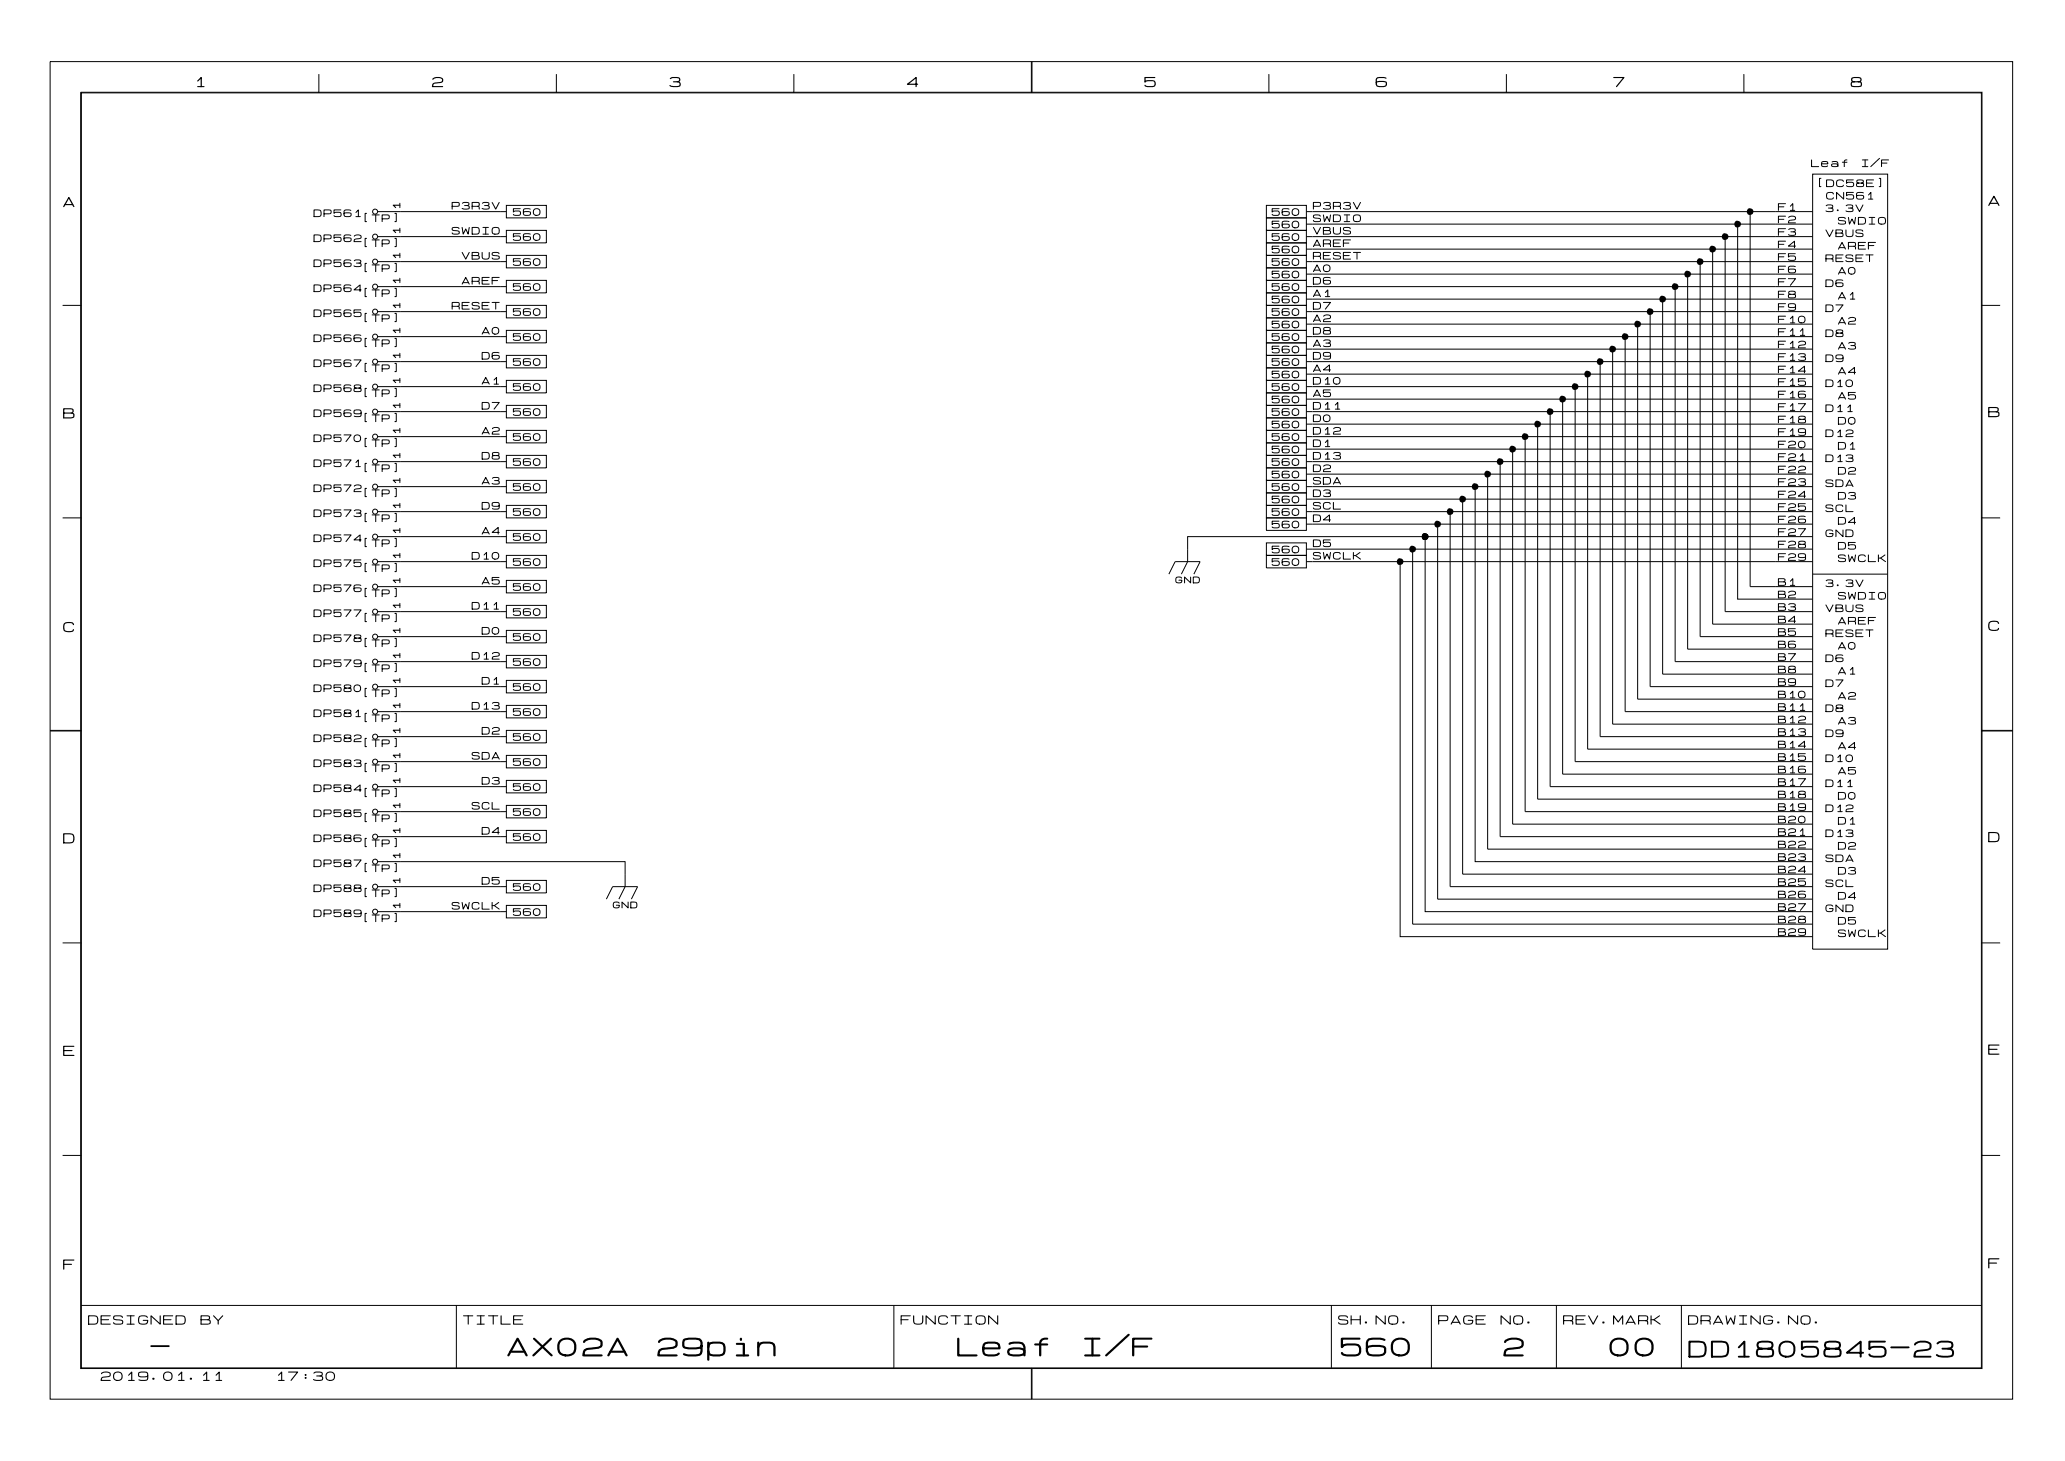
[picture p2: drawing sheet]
<svg xmlns="http://www.w3.org/2000/svg" width="297mm" height="210mm" viewBox="0 0 297 210" stroke-linecap="round" stroke-linejoin="round" font-family="sans-serif">
<g fill="none" stroke="#000" stroke-width=".14">
<path d="M7.2 8.9h282v192.1h-282zM11.6 13.3h273.2v183.3h-273.2zM11.7 13.3h273v183.2h-273zM45.8 10.6v2.7M79.9 10.6v2.7M114.1 10.6v2.7M148.2 8.9v4.4M148.3 8.9v4.4M182.3 10.6v2.7M216.4 10.6v2.7M250.6 10.6v2.7M54.3 37.6h18.5"/>
<path d="M54.3 34h18.5M71.9 30.4h.9M71.9 30.4h-17.6M72.8 29.5h5.7v1.8h-5.7zM72.8 33.1h5.7v1.8h-5.7zM72.8 36.7h5.7v1.8h-5.7zM181.9 38.5h5.8v1.8h-5.8zM181.9 36.7h5.8v1.8h-5.8zM181.9 34.9h5.8v1.8h-5.8zM181.9 29.5h5.8v1.8h-5.8zM181.9 31.3h5.8v1.8h-5.8zM181.9 33.1h5.8v1.8h-5.8z"/>
<path d="M187.7 39.4h72.7M187.7 30.4h.9M187.7 32.2h.9M187.7 34h.9M188.6 32.2h61.1M242.5 39.4v53.9h12.5M244.3 37.6v53.9h10.7M246.1 35.8v53.9h8.9M247.9 34v53.9h7.1M251.4 30.4v53.9h3.6M260.4 25h10.8v111.4h-10.8zM260.4 32.2h-10.7v53.9h5.3"/>
<path d="M260.4 37.6h-72.7M260.4 34h-71.8M260.4 35.8h-72.7M260.4 30.4h-71.8M9 43.9h2.7M54.3 44.8h18.5M54.3 48.4h18.5M54.3 59.1h18.5M54.3 55.5h18.5M54.3 52h18.5M72.8 43.9h5.7v1.8h-5.7zM72.8 40.3h5.7v1.8h-5.7z"/>
<path d="M72.8 47.5h5.7v1.8h-5.7zM72.8 51.1h5.7v1.8h-5.7zM72.8 54.6h5.7v1.8h-5.7zM72.8 58.2h5.7v1.8h-5.7zM72.8 41.2h-18.5M181.9 58.2h5.8v1.8h-5.8zM181.9 49.3h5.8v1.8h-5.8zM181.9 45.7h5.8v1.8h-5.8zM181.9 47.5h5.8v1.8h-5.8zM181.9 51.1h5.8v1.8h-5.8zM181.9 56.4h5.8v1.8h-5.8zM181.9 52.9h5.8v1.8h-5.8z"/>
<path d="M181.9 40.3h5.8v1.8h-5.8zM181.9 43.9h5.8v1.8h-5.8zM181.9 54.6h5.8v1.8h-5.8zM181.9 42.1h5.8v1.8h-5.8zM187.7 59.1h72.7M187.7 50.2h72.7M187.7 52h.9M187.7 57.3h.9M187.7 53.8h.9M187.7 55.5h.9M187.7 43h.9M222.7 59.1v53.9h32.3"/>
<path d="M224.5 57.3v53.9h30.5M226.3 55.5v53.9h28.7M228.1 53.8v53.8h26.9M229.9 52v53.8h25.1M231.7 50.2v53.8h23.3M233.5 48.4v53.8h21.5M235.3 46.6v53.8h19.7M237.1 44.8v53.9h17.9M238.9 43v53.9h16.1M240.7 41.2v53.9h14.3M260.4 57.3h-71.8M260.4 53.8h-71.8"/>
<path d="M260.4 55.5h-71.8M260.4 52h-71.8M260.4 48.4h-72.7M260.4 44.8h-72.7M260.4 46.6h-72.7M260.4 41.2h-72.7M260.4 43h-71.8M284.7 43.9h2.7M9 74.4h2.7M54.3 69.9h3.2M54.3 66.3h18.5M54.3 62.7h18.5"/>
<path d="M54.3 77.1h3.2M54.3 73.5h3.2M57.5 69.9h14.4M57.5 73.5h14.4M57.5 77.1h14.4M71.9 69.9h.9M71.9 77.1h.9M71.9 73.5h.9M72.8 61.8h5.7v1.8h-5.7zM72.8 76.2h5.7v1.8h-5.7zM72.8 79.8h5.7v1.8h-5.7zM72.8 65.4h5.7v1.8h-5.7z"/>
<path d="M72.8 72.6h5.7v1.8h-5.7zM72.8 69h5.7v1.8h-5.7zM181.9 72.6h5.8v1.8h-5.8zM181.9 60h5.8v1.8h-5.8zM181.9 61.8h5.8v1.8h-5.8zM181.9 74.4h5.8v1.8h-5.8zM181.9 65.4h5.8v1.8h-5.8zM181.9 79.8h5.8v1.8h-5.8zM181.9 78h5.8v1.8h-5.8zM181.9 67.2h5.8v1.8h-5.8zM181.9 69h5.8v1.8h-5.8zM181.9 63.6h5.8v1.8h-5.8z"/>
<path d="M181.9 70.8h5.8v1.8h-5.8zM187.7 60.9h72.7M187.7 75.3h.9M187.7 73.5h.9M187.7 64.5h.9M187.7 71.7h.9M188.6 73.5h66.4M188.6 75.3h66.4M203 78.9v53.9h57.4M204.8 77.1h-34.2v3.6l-.9 1.8M204.8 77.1v53.9h55.6M204.8 77.1h50.2"/>
<path d="M206.6 75.3v53.9h53.8M208.3 73.5v53.9h52.1M210.1 71.7v53.9h50.3M211.9 69.9v53.9h48.5M213.7 68.1v53.9h41.3M215.5 66.3v53.9h39.5M217.3 64.5v53.9h43.1M219.1 62.7v53.9h41.3M220.9 60.9v53.9h39.5M255 69.9h-67.3M255 69.9h5.4M255 68.1h5.4"/>
<path d="M255 75.3h5.4M255 73.5h5.4M255 78.9h5.4M255 77.1h5.4M255 78.9h-67.3M255 68.1h-67.3M260.4 71.7h-71.8M260.4 66.3h-72.7M260.4 62.7h-72.7M260.4 64.5h-71.8M284.7 74.4h2.7M54.3 80.7h18.5"/>
<path d="M54.3 91.5h3.2M54.3 95.1h3.2M54.3 98.7h3.2M54.3 84.3h3.2M54.3 87.9h3.2M57.5 91.5h14.4M57.5 87.9h14.4M57.5 98.6h14.4M57.5 84.3h14.4M57.5 95.1h14.4M71.9 91.5h.9M71.9 95.1h.9"/>
<path d="M71.9 98.7h.9M71.9 84.3h.9M71.9 87.9h.9M72.8 97.8h5.7v1.7h-5.7zM72.8 94.2h5.7v1.8h-5.7zM72.8 83.4h5.7v1.8h-5.7zM72.8 90.6h5.7v1.8h-5.7zM72.8 87h5.7v1.8h-5.7zM167.9 82.5l.9-1.8h3.6l-.9 1.8M201.2 80.7h-13.5M255 91.5h5.4M255 89.7h5.4"/>
<path d="M255 87.9h5.4M255 86.1h5.4M255 98.6h5.4M255 84.3h5.4M255 96.9h5.4M255 95.1h5.4M255 93.3h5.4M255 80.7h5.4M255 80.7h-53.8v53.9h59.2M260.4 82.5h10.8M7.2 105h4.5M7.2 104.9h4.5"/>
<path d="M54.3 116.6h18.5M54.3 113h18.5M54.3 109.4h3.2M54.3 102.2h3.2M54.3 105.8h3.2M57.5 109.4h14.4M57.5 102.2h14.4M57.5 105.8h14.4M71.9 109.4h.9M71.9 102.2h.9M71.9 105.8h.9M72.8 115.7h5.7v1.8h-5.7z"/>
<path d="M72.8 112.1h5.7v1.8h-5.7zM72.8 108.5h5.7v1.8h-5.7zM72.8 104.9h5.7v1.8h-5.7zM72.8 101.3h5.7v1.8h-5.7zM72.8 119.3h5.7v1.8h-5.7zM255 109.4h5.4M255 102.2h5.4M255 107.6h5.4M255 100.4h5.4M255 105.8h5.4M255 104h5.4M255 113h5.4"/>
<path d="M255 111.2h5.4M284.7 104.9h4.5M284.7 105h4.5M9 135.5h2.7M54.3 123.8h35.5v3.6l-.9 1.8M54.3 127.4h18.5M54.3 131h18.5M54.3 120.2h18.5M72.8 130.1h5.7v1.8h-5.7zM72.8 126.5h5.7v1.8h-5.7zM87.1 129.2l.9-1.8h3.6l-.9 1.8M255 122h5.4"/>
<path d="M255 120.2h5.4M284.7 135.5h2.7M9 166h2.7M284.7 166h2.7M11.7 187.6h273M65.6 187.6v8.9M128.4 187.6v8.9M148.2 196.5v4.5M148.3 196.5v4.5M191.3 187.6v8.9M205.7 187.6v8.9M223.6 187.6v8.9"/>
<path d="M241.6 187.6v8.9"/>
<circle cx="53.9" cy="34" r=".36"/>
<circle cx="53.9" cy="37.6" r=".36"/>
<circle cx="53.9" cy="30.4" r=".36"/>
<circle cx="53.9" cy="55.5" r=".36"/>
<circle cx="53.9" cy="48.4" r=".36"/>
<circle cx="53.9" cy="44.8" r=".36"/>
<circle cx="53.9" cy="41.2" r=".36"/>
<circle cx="53.9" cy="59.1" r=".36"/>
<circle cx="53.9" cy="52" r=".36"/>
<circle cx="53.9" cy="66.3" r=".36"/>
<circle cx="53.9" cy="77.1" r=".36"/>
<circle cx="53.9" cy="73.5" r=".36"/>
<circle cx="53.9" cy="62.7" r=".36"/>
<circle cx="53.9" cy="69.9" r=".36"/>
<circle cx="53.9" cy="87.9" r=".36"/>
<circle cx="53.9" cy="95.1" r=".36"/>
<circle cx="53.9" cy="91.5" r=".36"/>
<circle cx="53.9" cy="98.7" r=".36"/>
<circle cx="53.9" cy="80.7" r=".36"/>
<circle cx="53.9" cy="84.3" r=".36"/>
<circle cx="53.9" cy="102.2" r=".36"/>
<circle cx="53.9" cy="113" r=".36"/>
<circle cx="53.9" cy="109.4" r=".36"/>
<circle cx="53.9" cy="105.8" r=".36"/>
<circle cx="53.9" cy="116.6" r=".36"/>
<circle cx="53.9" cy="131" r=".36"/>
<circle cx="53.9" cy="120.2" r=".36"/>
<circle cx="53.9" cy="127.4" r=".36"/>
<circle cx="53.9" cy="123.8" r=".36"/>
</g>
<g fill="#000">
<path d="M242.2 39l.3-.1 .4 .2 .1 .3-.2 .3-.4 .2-.3-.1-.1-.3v-.3zM244 37.2l.3-.1 .4 .2 .1 .3-.2 .3-.4 .2-.3-.1-.1-.3v-.3zM245.8 35.4l.2-.1 .5 .2 .1 .3-.2 .3-.4 .2-.3-.1-.1-.3v-.3zM247.6 33.6l.2-.1 .5 .2 .1 .3-.2 .3-.4 .2-.3-.1-.1-.3v-.3zM249.4 31.8l.2-.1 .5 .2v.3l-.1 .3-.4 .2-.3-.1-.1-.3v-.3zM251.2 30l.2-.1 .5 .2v.3l-.1 .3-.4 .2-.3-.1-.1-.3v-.3zM222.4 58.7l.3-.1 .4 .3 .1 .2-.1 .4-.4 .1-.3-.1-.2-.2 .1-.3zM224.2 56.9h.3l.4 .2 .1 .2-.1 .4-.4 .1-.3-.1-.2-.2 .1-.3zM226 55.1h.3l.4 .2 .1 .2-.1 .4-.5 .1-.2-.1-.2-.2 .1-.3zM227.8 53.3h.3l.4 .2 .1 .3-.1 .3-.5 .1-.2-.1-.2-.2 .1-.3zM229.6 51.5h.3l.4 .2 .1 .3-.1 .3-.5 .1-.2-.1-.2-.2v-.3zM231.4 49.7h.3l.4 .2 .1 .3-.1 .3-.5 .1-.2-.1-.2-.2v-.3z"/>
<path d="M233.2 47.9h.3l.4 .2 .1 .3-.1 .3-.5 .2-.2-.1-.2-.3v-.3zM235 46.2l.3-.1 .4 .2 .1 .3-.1 .3-.5 .2-.2-.1-.2-.3v-.3zM236.8 44.4l.3-.1 .4 .2 .1 .3-.1 .3-.5 .2-.3-.1-.1-.3v-.3zM238.6 42.6l.3-.1 .4 .2 .1 .3-.1 .3-.5 .2-.3-.1-.1-.3v-.3zM240.4 40.8l.3-.1 .4 .2 .1 .3-.2 .3-.4 .2-.3-.1-.1-.3v-.3zM202.7 78.5l.2-.1 .5 .2 .1 .3-.2 .3-.4 .2-.3-.1-.1-.3v-.3zM204.5 76.7l.2-.1 .5 .2v.3l-.1 .3-.4 .2-.3-.1-.1-.3v-.3zM206.3 74.9l.2-.1 .5 .2v.3l-.1 .3-.4 .2-.3-.1-.1-.3v-.3zM208 73.1l.3-.1 .4 .2 .1 .3-.1 .3-.4 .2-.3-.1-.1-.3v-.3zM209.8 71.3l.3-.1 .4 .2 .1 .3-.1 .3-.4 .2-.3-.1-.1-.3v-.3zM211.6 69.5l.3-.1 .4 .2 .1 .3-.1 .3-.4 .2-.3-.1-.1-.3v-.3zM213.4 67.7l.3-.1 .4 .2 .1 .3-.1 .3-.4 .2-.3-.1-.1-.2v-.4z"/>
<path d="M215.2 65.9l.3-.1 .4 .2 .1 .3-.1 .3-.4 .2-.3-.1-.1-.2v-.4zM217 64.1l.3-.1 .4 .2 .1 .3-.1 .3-.4 .2-.3-.1-.1-.2v-.3zM218.8 62.3l.3-.1 .4 .2 .1 .3-.1 .4-.4 .1-.3-.1-.1-.2v-.3zM220.6 60.5l.3-.1 .4 .2 .1 .3-.1 .4-.4 .1-.3-.1-.1-.2v-.3zM200.9 80.3l.3-.1 .4 .2 .1 .3-.2 .3-.4 .2-.3-.1-.1-.3v-.3z"/>
</g>
<g font-size="3.6">
<text x="72.8" y="195.4">AX02A</text>
<text x="94.3" y="195.4">29pin</text>
<text x="137.4" y="195.4">Leaf</text>
<text x="155.3" y="195.4">I/F</text>
<text x="192.5" y="195.4">560</text>
<text x="215.8" y="195.4">2</text>
<text x="231.1" y="195.4">00</text>
</g>
<g font-size="3.2">
<text x="21.6" y="195.3">-</text>
<text x="242.5" y="195.5">DD1805845-23</text>
</g>
<g font-size="2">
<text x="27.9" y="12.8">1</text>
<text x="62" y="12.8">2</text>
<text x="96.1" y="12.8">3</text>
<text x="130.2" y="12.8">4</text>
<text x="164.3" y="12.8">5</text>
<text x="197.6" y="12.8">6</text>
<text x="231.7" y="12.8">7</text>
<text x="265.8" y="12.8">8</text>
<text x="285.6" y="29.8">A</text>
<text x="9" y="30">A</text>
<text x="9" y="60.4">B</text>
<text x="285.6" y="60.2">B</text>
<text x="9" y="91.1">C</text>
<text x="285.6" y="90.9">C</text>
<text x="9" y="121.4">D</text>
<text x="285.6" y="121.3">D</text>
<text x="9" y="152">E</text>
<text x="285.6" y="151.8">E</text>
<text x="9" y="182.7">F</text>
<text x="285.6" y="182.5">F</text>
</g>
<g font-size="1.8">
<text x="12.6" y="190.6">DESIGNED</text>
<text x="28.7" y="190.6">BY</text>
<text x="66.5" y="190.6">TITLE</text>
<text x="129.3" y="190.6">FUNCTION</text>
<text x="192.2" y="190.6">SH.NO.</text>
<text x="206.6" y="190.6">PAGE</text>
<text x="215.5" y="190.6">NO.</text>
<text x="224.5" y="190.6">REV.MARK</text>
<text x="242.5" y="190.6">DRAWING.NO.</text>
<text x="14.4" y="198.6">2019.01.11</text>
<text x="39.5" y="198.6">17:30</text>
</g>
<g font-size="1.4">
<text x="260.2" y="24.2">Leaf</text>
<text x="260.9" y="27.1">[DC58E]</text>
<text x="262.3" y="28.9">CN561</text>
<text x="267.3" y="24.2">I/F</text>
<text x="45" y="31.4">DP561</text>
<text x="45" y="35">DP562</text>
<text x="51.9" y="32.1">[TP]</text>
<text x="51.9" y="35.7">[TP]</text>
<text x="57.7" y="33.8" transform="rotate(-90 57.7 33.8)">1</text>
<text x="57.7" y="30.2" transform="rotate(-90 57.7 30.2)">1</text>
<text x="64.8" y="30.3">P3R3V</text>
<text x="64.8" y="33.9">SWDIO</text>
<text x="73.6" y="31.2">560</text>
<text x="73.6" y="34.8">560</text>
<text x="182.7" y="31.2">560</text>
<text x="182.7" y="33">560</text>
<text x="182.7" y="34.8">560</text>
<text x="188.6" y="35.7">AREF</text>
<text x="188.6" y="30.3">P3R3V</text>
<text x="188.6" y="32.1">SWDIO</text>
<text x="188.6" y="33.9">VBUS</text>
<text x="255.4" y="35.9">F4</text>
<text x="255.4" y="34.1">F3</text>
<text x="255.4" y="32.3">F2</text>
<text x="255.4" y="30.5">F1</text>
<text x="262.2" y="34.2">VBUS</text>
<text x="262.2" y="30.7">3.3V</text>
<text x="264" y="32.4">SWDIO</text>
<text x="45" y="38.6">DP563</text>
<text x="51.9" y="39.3">[TP]</text>
<text x="57.7" y="41" transform="rotate(-90 57.7 41)">1</text>
<text x="57.7" y="37.4" transform="rotate(-90 57.7 37.4)">1</text>
<text x="66.3" y="37.5">VBUS</text>
<text x="66.3" y="41.1">AREF</text>
<text x="73.6" y="38.4">560</text>
<text x="73.6" y="42">560</text>
<text x="182.7" y="42">560</text>
<text x="182.7" y="40.2">560</text>
<text x="182.7" y="38.4">560</text>
<text x="182.7" y="36.6">560</text>
<text x="188.6" y="41.1">D6</text>
<text x="188.6" y="39.3">A0</text>
<text x="188.6" y="37.5">RESET</text>
<text x="255.4" y="41.2">F7</text>
<text x="255.4" y="39.5">F6</text>
<text x="255.4" y="37.7">F5</text>
<text x="262.2" y="41.4">D6</text>
<text x="262.2" y="37.8">RESET</text>
<text x="264" y="36">AREF</text>
<text x="264" y="39.6">A0</text>
<text x="45" y="45.7">DP565</text>
<text x="45" y="42.1">DP564</text>
<text x="51.9" y="46.5">[TP]</text>
<text x="51.9" y="42.9">[TP]</text>
<text x="57.7" y="44.6" transform="rotate(-90 57.7 44.6)">1</text>
<text x="64.8" y="44.7">RESET</text>
<text x="73.6" y="45.6">560</text>
<text x="182.7" y="45.6">560</text>
<text x="182.7" y="43.8">560</text>
<text x="182.7" y="47.4">560</text>
<text x="188.6" y="44.7">D7</text>
<text x="188.6" y="42.9">A1</text>
<text x="188.6" y="46.5">A2</text>
<text x="255.4" y="46.6">F10</text>
<text x="255.4" y="44.8">F9</text>
<text x="255.4" y="43">F8</text>
<text x="262.2" y="45">D7</text>
<text x="264" y="46.8">A2</text>
<text x="264" y="43.2">A1</text>
<text x="45" y="49.3">DP566</text>
<text x="45" y="52.9">DP567</text>
<text x="51.9" y="53.6">[TP]</text>
<text x="51.9" y="50">[TP]</text>
<text x="57.7" y="51.8" transform="rotate(-90 57.7 51.8)">1</text>
<text x="57.7" y="48.2" transform="rotate(-90 57.7 48.2)">1</text>
<text x="69.2" y="48.3">A0</text>
<text x="69.2" y="51.8">D6</text>
<text x="73.6" y="49.2">560</text>
<text x="73.6" y="52.7">560</text>
<text x="182.7" y="50.9">560</text>
<text x="182.7" y="49.2">560</text>
<text x="182.7" y="52.7">560</text>
<text x="188.6" y="50">A3</text>
<text x="188.6" y="48.3">D8</text>
<text x="188.6" y="51.8">D9</text>
<text x="188.6" y="53.6">A4</text>
<text x="255.4" y="48.4">F11</text>
<text x="255.4" y="50.2">F12</text>
<text x="255.4" y="52">F13</text>
<text x="255.4" y="53.8">F14</text>
<text x="262.2" y="52.2">D9</text>
<text x="262.2" y="48.6">D8</text>
<text x="264" y="50.4">A3</text>
<text x="45" y="56.5">DP568</text>
<text x="51.9" y="57.2">[TP]</text>
<text x="57.7" y="59" transform="rotate(-90 57.7 59)">1</text>
<text x="57.7" y="55.4" transform="rotate(-90 57.7 55.4)">1</text>
<text x="69.2" y="55.4">A1</text>
<text x="69.2" y="59">D7</text>
<text x="73.6" y="56.3">560</text>
<text x="73.6" y="59.9">560</text>
<text x="182.7" y="56.3">560</text>
<text x="182.7" y="59.9">560</text>
<text x="182.7" y="58.1">560</text>
<text x="182.7" y="54.5">560</text>
<text x="188.6" y="55.4">D10</text>
<text x="188.6" y="59">D11</text>
<text x="188.6" y="57.2">A5</text>
<text x="255.4" y="55.6">F15</text>
<text x="255.4" y="57.4">F16</text>
<text x="255.4" y="59.2">F17</text>
<text x="262.2" y="59.4">D11</text>
<text x="262.2" y="55.8">D10</text>
<text x="264" y="57.6">A5</text>
<text x="264" y="54">A4</text>
<text x="45" y="60.1">DP569</text>
<text x="45" y="63.7">DP570</text>
<text x="51.9" y="64.4">[TP]</text>
<text x="51.9" y="60.8">[TP]</text>
<text x="57.7" y="62.6" transform="rotate(-90 57.7 62.6)">1</text>
<text x="69.2" y="62.6">A2</text>
<text x="73.6" y="63.5">560</text>
<text x="182.7" y="65.3">560</text>
<text x="182.7" y="61.7">560</text>
<text x="182.7" y="63.5">560</text>
<text x="188.6" y="64.4">D1</text>
<text x="188.6" y="60.8">D0</text>
<text x="188.6" y="62.6">D12</text>
<text x="255.4" y="61">F18</text>
<text x="255.4" y="62.8">F19</text>
<text x="255.4" y="64.6">F20</text>
<text x="262.2" y="63">D12</text>
<text x="264" y="61.2">D0</text>
<text x="264" y="64.8">D1</text>
<text x="45" y="67.3">DP571</text>
<text x="45" y="70.9">DP572</text>
<text x="51.9" y="71.6">[TP]</text>
<text x="51.9" y="68">[TP]</text>
<text x="57.7" y="69.7" transform="rotate(-90 57.7 69.7)">1</text>
<text x="57.7" y="66.1" transform="rotate(-90 57.7 66.1)">1</text>
<text x="69.2" y="66.2">D8</text>
<text x="69.2" y="69.8">A3</text>
<text x="73.6" y="67.1">560</text>
<text x="73.6" y="70.7">560</text>
<text x="182.7" y="68.9">560</text>
<text x="182.7" y="70.7">560</text>
<text x="182.7" y="67.1">560</text>
<text x="188.6" y="68">D2</text>
<text x="188.6" y="69.8">SDA</text>
<text x="188.6" y="71.6">D3</text>
<text x="188.6" y="66.2">D13</text>
<text x="255.4" y="66.4">F21</text>
<text x="255.4" y="68.2">F22</text>
<text x="255.4" y="70">F23</text>
<text x="255.4" y="71.8">F24</text>
<text x="262.2" y="66.6">D13</text>
<text x="262.2" y="70.2">SDA</text>
<text x="264" y="68.4">D2</text>
<text x="264" y="72">D3</text>
<text x="45" y="74.5">DP573</text>
<text x="51.9" y="75.2">[TP]</text>
<text x="57.7" y="76.9" transform="rotate(-90 57.7 76.9)">1</text>
<text x="57.7" y="73.3" transform="rotate(-90 57.7 73.3)">1</text>
<text x="69.2" y="77">A4</text>
<text x="69.2" y="73.4">D9</text>
<text x="73.6" y="77.9">560</text>
<text x="73.6" y="74.3">560</text>
<text x="182.7" y="72.5">560</text>
<text x="182.7" y="74.3">560</text>
<text x="182.7" y="76.1">560</text>
<text x="188.6" y="73.4">SCL</text>
<text x="188.6" y="75.2">D4</text>
<text x="255.4" y="73.6">F25</text>
<text x="255.4" y="75.4">F26</text>
<text x="255.4" y="77.2">F27</text>
<text x="262.2" y="77.3">GND</text>
<text x="262.2" y="73.8">SCL</text>
<text x="264" y="75.6">D4</text>
<text x="45" y="78.1">DP574</text>
<text x="45" y="81.7">DP575</text>
<text x="51.9" y="78.8">[TP]</text>
<text x="51.9" y="82.4">[TP]</text>
<text x="57.7" y="80.5" transform="rotate(-90 57.7 80.5)">1</text>
<text x="67.7" y="80.6">D10</text>
<text x="73.6" y="81.5">560</text>
<text x="182.7" y="79.7">560</text>
<text x="182.7" y="81.5">560</text>
<text x="188.6" y="78.8">D5</text>
<text x="188.6" y="80.6">SWCLK</text>
<text x="255.4" y="79">F28</text>
<text x="255.4" y="80.8">F29</text>
<text x="264" y="79.1">D5</text>
<text x="264" y="80.9">SWCLK</text>
<text x="45" y="88.8">DP577</text>
<text x="45" y="85.3">DP576</text>
<text x="51.9" y="86">[TP]</text>
<text x="51.9" y="89.6">[TP]</text>
<text x="57.7" y="87.7" transform="rotate(-90 57.7 87.7)">1</text>
<text x="57.7" y="84.1" transform="rotate(-90 57.7 84.1)">1</text>
<text x="67.7" y="87.8">D11</text>
<text x="69.2" y="84.2">A5</text>
<text x="73.6" y="85.1">560</text>
<text x="73.6" y="88.7">560</text>
<text x="255.4" y="84.4">B1</text>
<text x="255.4" y="86.1">B2</text>
<text x="255.4" y="87.9">B3</text>
<text x="255.4" y="89.7">B4</text>
<text x="262.2" y="84.5">3.3V</text>
<text x="262.2" y="88.1">VBUS</text>
<text x="264" y="89.9">AREF</text>
<text x="264" y="86.3">SWDIO</text>
<text x="45" y="92.4">DP578</text>
<text x="51.9" y="93.2">[TP]</text>
<text x="57.7" y="94.9" transform="rotate(-90 57.7 94.9)">1</text>
<text x="57.7" y="91.3" transform="rotate(-90 57.7 91.3)">1</text>
<text x="67.7" y="94.9">D12</text>
<text x="69.2" y="91.4">D0</text>
<text x="73.6" y="95.8">560</text>
<text x="73.6" y="92.3">560</text>
<text x="255.4" y="91.5">B5</text>
<text x="255.4" y="93.3">B6</text>
<text x="255.4" y="95.1">B7</text>
<text x="262.2" y="95.3">D6</text>
<text x="262.2" y="91.7">RESET</text>
<text x="264" y="93.5">A0</text>
<text x="45" y="96">DP579</text>
<text x="45" y="99.6">DP580</text>
<text x="51.9" y="96.7">[TP]</text>
<text x="51.9" y="100.3">[TP]</text>
<text x="57.7" y="98.5" transform="rotate(-90 57.7 98.5)">1</text>
<text x="69.2" y="98.5">D1</text>
<text x="73.6" y="99.4">560</text>
<text x="255.4" y="96.9">B8</text>
<text x="255.4" y="98.7">B9</text>
<text x="255.4" y="100.5">B10</text>
<text x="262.2" y="98.9">D7</text>
<text x="264" y="97.1">A1</text>
<text x="264" y="100.7">A2</text>
<text x="45" y="103.2">DP581</text>
<text x="45" y="106.8">DP582</text>
<text x="51.9" y="103.9">[TP]</text>
<text x="51.9" y="107.5">[TP]</text>
<text x="57.7" y="105.7" transform="rotate(-90 57.7 105.7)">1</text>
<text x="57.7" y="102.1" transform="rotate(-90 57.7 102.1)">1</text>
<text x="67.7" y="102.1">D13</text>
<text x="69.2" y="105.7">D2</text>
<text x="73.6" y="106.6">560</text>
<text x="73.6" y="103">560</text>
<text x="255.4" y="102.3">B11</text>
<text x="255.4" y="104.1">B12</text>
<text x="255.4" y="105.9">B13</text>
<text x="255.4" y="107.7">B14</text>
<text x="262.2" y="102.5">D8</text>
<text x="262.2" y="106.1">D9</text>
<text x="264" y="104.3">A3</text>
<text x="264" y="107.9">A4</text>
<text x="45" y="114">DP584</text>
<text x="45" y="110.4">DP583</text>
<text x="51.9" y="111.1">[TP]</text>
<text x="57.7" y="112.8" transform="rotate(-90 57.7 112.8)">1</text>
<text x="57.7" y="109.2" transform="rotate(-90 57.7 109.2)">1</text>
<text x="67.7" y="109.3">SDA</text>
<text x="69.2" y="112.9">D3</text>
<text x="73.6" y="113.8">560</text>
<text x="73.6" y="110.2">560</text>
<text x="255.4" y="109.5">B15</text>
<text x="255.4" y="111.3">B16</text>
<text x="255.4" y="113.1">B17</text>
<text x="262.2" y="113.3">D11</text>
<text x="262.2" y="109.7">D10</text>
<text x="264" y="111.5">A5</text>
<text x="45" y="117.6">DP585</text>
<text x="51.9" y="114.7">[TP]</text>
<text x="51.9" y="118.3">[TP]</text>
<text x="57.7" y="116.4" transform="rotate(-90 57.7 116.4)">1</text>
<text x="67.7" y="116.5">SCL</text>
<text x="73.6" y="117.4">560</text>
<text x="255.4" y="114.9">B18</text>
<text x="255.4" y="116.7">B19</text>
<text x="255.4" y="118.5">B20</text>
<text x="262.2" y="116.9">D12</text>
<text x="264" y="115.1">D0</text>
<text x="264" y="118.7">D1</text>
<text x="45" y="121.2">DP586</text>
<text x="45" y="124.8">DP587</text>
<text x="51.9" y="121.9">[TP]</text>
<text x="51.9" y="125.5">[TP]</text>
<text x="57.7" y="123.6" transform="rotate(-90 57.7 123.6)">1</text>
<text x="57.7" y="120" transform="rotate(-90 57.7 120)">1</text>
<text x="69.2" y="120.1">D4</text>
<text x="73.6" y="121">560</text>
<text x="255.4" y="120.3">B21</text>
<text x="255.4" y="122.1">B22</text>
<text x="255.4" y="123.9">B23</text>
<text x="255.4" y="125.7">B24</text>
<text x="262.2" y="120.5">D13</text>
<text x="262.2" y="124">SDA</text>
<text x="264" y="122.2">D2</text>
<text x="264" y="125.8">D3</text>
<text x="45" y="131.9">DP589</text>
<text x="45" y="128.4">DP588</text>
<text x="51.9" y="129.1">[TP]</text>
<text x="57.7" y="130.8" transform="rotate(-90 57.7 130.8)">1</text>
<text x="57.7" y="127.2" transform="rotate(-90 57.7 127.2)">1</text>
<text x="64.8" y="130.9">SWCLK</text>
<text x="69.2" y="127.3">D5</text>
<text x="73.6" y="131.8">560</text>
<text x="73.6" y="128.2">560</text>
<text x="255.4" y="127.5">B25</text>
<text x="255.4" y="129.3">B26</text>
<text x="255.4" y="131">B27</text>
<text x="262.2" y="131.2">GND</text>
<text x="262.2" y="127.6">SCL</text>
<text x="264" y="129.4">D4</text>
<text x="51.9" y="132.7">[TP]</text>
<text x="255.4" y="132.8">B28</text>
<text x="255.4" y="134.6">B29</text>
<text x="264" y="134.8">SWCLK</text>
<text x="264" y="133">D5</text>
</g>
<g font-size="1.3">
<text x="168.8" y="84">GND</text>
<text x="88" y="130.7">GND</text>
</g>
</svg>
